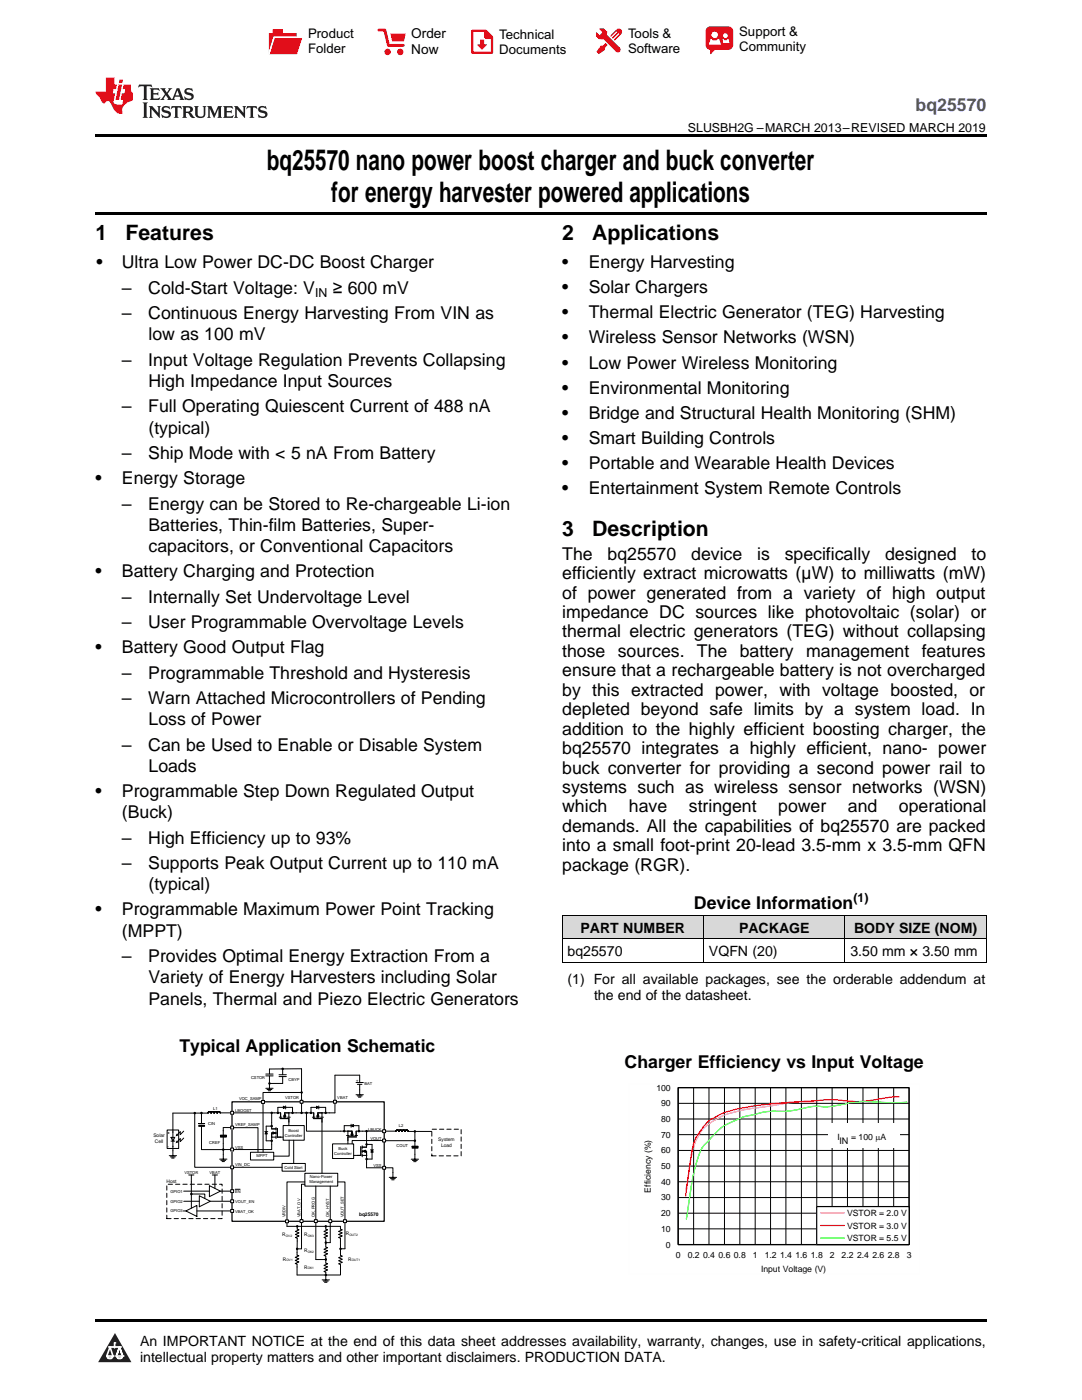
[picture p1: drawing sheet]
<svg xmlns="http://www.w3.org/2000/svg" width="216mm" height="279mm" viewBox="0 0 216 279" stroke-linecap="round" stroke-linejoin="round" font-family="sans-serif">
<g fill="#d8d8d8">
<path d="M112.2 182.8h28.2v4.6h-28.2z"/>
<path d="M140.4 182.8h28.2v4.6h-28.2z"/>
<path d="M168.6 182.8h28.2v4.6h-28.2z"/>
</g>
<path d="M22.9 266l3.3 5.9h-6.6z" fill="#231f20"/>
<path d="M21.3 270.6h1.2l-.3 .5h-.3a.53 .53 0 0 1-.6-.5z" fill-rule="evenodd" fill="#fff"/>
<path d="M21.3 270.6h1.2l-.3 .5h-.3a.53 .53 0 0 1-.6-.5z" fill="none" stroke="#231f20" stroke-width=".33"/>
<path d="M21.3 270.6l1.2 .1-.3 .4h-.5z" fill="none" stroke="#fff" stroke-width=".33"/>
<path d="M22.9 268.9h.1" fill="none" stroke="#fff" stroke-width=".33"/>
<path d="M22.9 268v.9z" fill="#fff"/>
<path d="M22.9 268v.9z" fill="none" stroke="#fff" stroke-width=".33"/>
<circle cx="22.9" cy="268" r=".16" fill="#fff"/>
<path d="M21.8 268.8h.1" fill="none" stroke="#fff" stroke-width=".33"/>
<path d="M21.8 268.8h2.2z" fill="#fff"/>
<path d="M21.8 268.8h2.2z" fill="none" stroke="#fff" stroke-width=".33"/>
<circle cx="24" cy="268.8" r=".16" fill="#fff"/>
<path d="M23.2 270.6h.1" fill="none" stroke="#fff" stroke-width=".33"/>
<path d="M23.8 268.8l-.6 1.8z" fill="#fff"/>
<path d="M23.8 268.8l-.6 1.8z" fill="none" stroke="#fff" stroke-width=".33"/>
<path d="M23.8 268.8l.7 1.8z" fill="#fff"/>
<path d="M23.8 268.8l.7 1.8z" fill="none" stroke="#fff" stroke-width=".33"/>
<path d="M24.4 270.6h.1" fill="none" stroke="#fff" stroke-width=".33"/>
<circle cx="21.3" cy="270.6" r=".16" fill="#fff"/>
<path d="M22 268.8l-.7 1.8z" fill="#fff"/>
<path d="M22 268.8l-.7 1.8z" fill="none" stroke="#fff" stroke-width=".33"/>
<path d="M22 268.8l.5 1.8z" fill="#fff"/>
<path d="M22 268.8l.5 1.8z" fill="none" stroke="#fff" stroke-width=".33"/>
<circle cx="22.5" cy="270.6" r=".16" fill="#fff"/>
<path d="M23.3 270.6h1.2a.63 .63 0 0 1-.6 .5 .63 .63 0 0 1-.6-.5z" fill-rule="evenodd" fill="#fff"/>
<path d="M23.3 270.6h1.2a.63 .63 0 0 1-.6 .5 .63 .63 0 0 1-.6-.5z" fill="none" stroke="#231f20" stroke-width=".33"/>
<path d="M23.3 270.6h1.2l-.4 .5h-.5z" fill="none" stroke="#fff" stroke-width=".33"/>
<path d="M23.2 270.6h.1" fill="none" stroke="#fff" stroke-width=".33"/>
<circle cx="24.5" cy="270.6" r=".16" fill="#fff"/>
<path d="M19 263.2h177.8v.5h-177.8z" fill="#000"/>
<g fill="none" stroke="#000" stroke-width=".2">
<path d="M72.3 225.7h6.7M79 225.8h.1M79 225.7h.1M79 225.6h.1M79.1 225.5h.1M79.1 225.6h.1M79.2 225.5h.1M79.2 225.5h.1zM79.3 225.5h.1zM79.4 225.5l.1 .1zM79.5 225.6h.1M79.6 225.6h.1"/>
<path d="M79.6 225.7h.1M79.6 225.8h.1M79.7 225.5h.1M79.7 225.6h.1M79.8 225.5h.1M79.9 225.5h.1M79.8 225.5h.1zM80 225.5h.1M80 225.5h.1zM80 225.5l.1 .1zM80.1 225.6h.1M80.1 225.6h.1z"/>
<path d="M80.2 225.7h.1M80.2 225.8h.1M80.3 225.6h.1M80.2 225.6h.1M80.3 225.5h.1M80.4 225.5h.1M80.5 225.5h.1M80.5 225.5h.1zM80.6 225.5h.1zM80.6 225.5l.1 .1zM80.7 225.6h.1zM80.8 225.6v.1z"/>
<path d="M80.8 225.7h.1M80.8 225.8h.1M80.9 225.6h.1M80.8 225.6h.1M80.9 225.5h.1M81 225.5h.1M81 225.5h.1zM81.1 225.5h.1M81.1 225.5h.1zM81.2 225.5h.1zM81.2 225.5l.1 .1zM81.3 225.6h.1z"/>
<path d="M81.4 225.6h.1M81.4 225.7h.1M81.4 225.8h.1M82.2 228.8h1.2h-1.2M82.2 229.1h1.2h-1.2M82.8 227.8v1M82.8 229.1v1.3"/>
</g>
<path d="M46.3 219.9h30.4v23.8h-30.4z" fill="none" stroke="#000" stroke-width=".24"/>
<g fill="#000">
<path d="M79.2 225.5h.1z" fill-rule="evenodd"/>
<path d="M79.3 225.5h.1z" fill-rule="evenodd"/>
<path d="M79.3 225.5h.1z" fill-rule="evenodd"/>
<path d="M79.4 225.5l.1 .1z" fill-rule="evenodd"/>
<path d="M79.8 225.5h.1z" fill-rule="evenodd"/>
<path d="M80 225.5h.1z" fill-rule="evenodd"/>
<path d="M80 225.5l.1 .1z" fill-rule="evenodd"/>
<path d="M80.1 225.6h.1z" fill-rule="evenodd"/>
<path d="M80.5 225.5h.1z" fill-rule="evenodd"/>
<path d="M80.6 225.5h.1z" fill-rule="evenodd"/>
<path d="M80.6 225.5l.1 .1z" fill-rule="evenodd"/>
<path d="M80.7 225.6h.1z" fill-rule="evenodd"/>
<path d="M80.7 225.6h.1z" fill-rule="evenodd"/>
<path d="M80.8 225.6v.1z" fill-rule="evenodd"/>
<path d="M81 225.5h.1z" fill-rule="evenodd"/>
<path d="M81.1 225.5h.1z" fill-rule="evenodd"/>
<path d="M81.2 225.5h.1z" fill-rule="evenodd"/>
<path d="M81.2 225.5l.1 .1z" fill-rule="evenodd"/>
<path d="M81.3 225.6h.1z" fill-rule="evenodd"/>
</g>
<path d="M76.4 225.5h.5v.5h-.5z" fill-rule="evenodd" fill="#fff"/>
<path d="M76.4 225.5h.5v.5h-.5z" fill="none" stroke="#000" stroke-width=".2"/>
<path d="M76.4 232.8h.5v.6h-.5z" fill-rule="evenodd" fill="#fff"/>
<path d="M66.4 228.3h4.2v2.9h-4.2zM76.4 232.8h.5v.6h-.5zM76.9 233.1h1.5v.9" fill="none" stroke="#000" stroke-width=".2"/>
<path d="M46 239.4h.6v.6h-.6z" fill-rule="evenodd" fill="#fff"/>
<path d="M46 239.4h.6v.6h-.6z" fill="none" stroke="#000" stroke-width=".2"/>
<path d="M33.3 236.3h11v6.9h-11z" fill="none" stroke="#000" stroke-width=".2" stroke-dasharray=".9 .6"/>
<path d="M46 237.4h.6v.6h-.6z" fill-rule="evenodd" fill="#fff"/>
<path d="M46 237.4h.6v.6h-.6z" fill="none" stroke="#000" stroke-width=".2"/>
<path d="M57 243.5h.6v.5h-.6z" fill-rule="evenodd" fill="#fff"/>
<path d="M57 243.5h.6v.5h-.6z" fill="none" stroke="#000" stroke-width=".2"/>
<path d="M68.5 243.4h.6v.6h-.6z" fill-rule="evenodd" fill="#fff"/>
<path d="M82.8 225.8v1.8h-6.1M68.5 243.4h.6v.6h-.6z" fill="none" stroke="#000" stroke-width=".2"/>
<path d="M76.4 227.3h.5v.6h-.5z" fill-rule="evenodd" fill="#fff"/>
<path d="M76.4 227.3h.5v.6h-.5z" fill="none" stroke="#000" stroke-width=".2"/>
<path d="M46 241.4h.6v.6h-.6z" fill-rule="evenodd" fill="#fff"/>
<g fill="none" stroke="#000" stroke-width=".2">
<path d="M60.8 234.2h6.6v2.5h-6.6zM61.3 222.1h1.3v.9M62.1 222.1v-1.1h2.9v1.1M62.3 223h.6M62.5 223.2h1.7v.7M63.2 220.8l.4 .2-.4 .2zM63.2 223h.5M63.4 222.3l.3 .5h-.5zM63.6 220.7v.6M64 223h.5M64.2 222.1v.8M65.7 222.1h-2.3v.9"/>
<path d="M68 225.7h2.2v.9M68.7 225.7v-1h2.9v1M69.1 226.6h.6M69.4 225.7v.9M70 226.6h.5M70.1 224.7l.4-.3v.5zM70.1 224.4v.6M70.2 226l.3 .4h-.5zM70.8 226.6h.5M71.2 226.9h-1.8v1.4M72 228.8v1.8h-1.4M72.3 229.8h.8v3.3h3.3"/>
<path d="M72.3 228.7v.5M72.3 229.5v.5M72.3 230.3v.6M72.3 230.6h.8M72.3 225.7h-1.2v.9M72.5 229.8l.4-.3v.5zM73.1 228.4h1.1v2.9h-1.1M73.1 225.7v3.2h-.8M73.9 229.5h.6M74.2 229.5l.3 .4h-.5zM76.4 227.6h-6.1v.7M81.4 225.8h4.7"/>
<path d="M46 241.4h.6v.6h-.6z"/>
<circle cx="62.1" cy="222.1" r=".15"/>
<circle cx="65" cy="222.1" r=".15"/>
<circle cx="68.7" cy="225.7" r=".15"/>
<circle cx="71.6" cy="225.7" r=".15"/>
<circle cx="73.1" cy="225.7" r=".15"/>
<circle cx="73.1" cy="231.3" r=".15"/>
<circle cx="73.1" cy="228.4" r=".15"/>
<circle cx="82.8" cy="225.8" r=".15"/>
<circle cx="82.8" cy="227.6" r=".15"/>
</g>
<g fill="#000">
<path d="M63.4 222.3l.3 .5h-.5zM63.2 220.8l.4 .2-.4 .2zM70.1 224.7l.4-.3v.5zM70.2 226l.3 .4h-.5zM72.5 229.8l.4-.3v.5zM74.2 229.5l.3 .4h-.5z"/>
<circle cx="62.1" cy="222.1" r=".15"/>
<circle cx="64.2" cy="222.1" r=".15"/>
<circle cx="65" cy="222.1" r=".15"/>
<circle cx="68.7" cy="225.7" r=".15"/>
<circle cx="69.4" cy="225.7" r=".15"/>
<circle cx="71.6" cy="225.7" r=".15"/>
<circle cx="73.1" cy="225.7" r=".15"/>
<circle cx="73.1" cy="231.3" r=".15"/>
<circle cx="73.1" cy="228.4" r=".15"/>
<circle cx="73.1" cy="230.6" r=".15"/>
<circle cx="82.8" cy="225.8" r=".15"/>
<circle cx="82.8" cy="227.6" r=".15"/>
</g>
<path d="M66.5 219.6h.6v.6h-.6z" fill-rule="evenodd" fill="#fff"/>
<g fill="none" stroke="#000" stroke-width=".2">
<path d="M66.5 219.6h.6v.6h-.6zM66.8 214.6h5v1.4M66.8 214.6v5M71 216h1.5M71 218.5h1.5M71.3 218.7h1M71.3 216.4h.9M71.5 219h.5M71.8 216.4v2.1M54.7 222.1h1.3v.9M55.4 222.1v-1.1h3v1.1M55.7 223h.6"/>
<path d="M55.9 223.2h1.7v.7M56.5 220.8l.5 .2-.5 .2zM56.5 223h.6M56.8 222.3l.2 .5h-.4zM57 220.7v.6M57.4 223h.5M57.6 222.1v.8M61.3 222.1h-4.5v.9M66.8 220.2v1.9M77.7 235h1.4M77.9 235.2h1M78.2 235.5h.4"/>
<path d="M78.4 234v1M82.1 231.3h1.4M82.3 231.6h1M82.5 231.8h.5M82.8 230.4v.9"/>
<circle cx="55.4" cy="222.1" r=".15"/>
<circle cx="58.4" cy="222.1" r=".15"/>
<circle cx="60.2" cy="222.1" r=".15"/>
</g>
<g fill="#000">
<path d="M56.8 222.3l.2 .5h-.4zM56.5 220.8l.5 .2-.5 .2z"/>
<circle cx="55.4" cy="222.1" r=".15"/>
<circle cx="57.6" cy="222.1" r=".15"/>
<circle cx="58.4" cy="222.1" r=".15"/>
<circle cx="60.2" cy="222.1" r=".15"/>
</g>
<path d="M59.9 219.6h.6v.6h-.6z" fill-rule="evenodd" fill="#fff"/>
<g fill="none" stroke="#000" stroke-width=".2">
<path d="M53 217.2h1.5M53.3 217.4h1M53.5 217.7h.5M53.8 213.3h6.4v6.3M53.8 216.1v1.1M59.9 219.6h.6v.6h-.6zM44 222.1h10.2M52.8 225.8h.6M53.1 225.8l.2 .5h-.4zM54.2 224.7h-1.1v3h1.1M54.2 222.1v3.2h.9M54.2 226.9h.8"/>
<path d="M54.4 225.9l.5 .2-.5 .2zM54.7 222.1h-.3M55.1 226.1h-.9v2.3M55.1 225v.6M55.1 225.8v.6M55.1 226.7v.5M55.4 225.2v1.7h.6M60.2 220.2v1.9"/>
<circle cx="54.2" cy="227.7" r=".15"/>
<circle cx="54.2" cy="224.7" r=".15"/>
<circle cx="54.2" cy="222.1" r=".15"/>
</g>
<g fill="#000">
<path d="M53.1 225.8l.2 .5h-.4zM54.4 225.9l.5 .2-.5 .2z"/>
<circle cx="54.2" cy="227.7" r=".15"/>
<circle cx="54.2" cy="226.9" r=".15"/>
<circle cx="54.2" cy="224.7" r=".15"/>
<circle cx="54.2" cy="222.1" r=".15"/>
</g>
<path d="M46 221.8h.6v.6h-.6z" fill-rule="evenodd" fill="#fff"/>
<path d="M43.8 231.3h1.5M44.1 231.6h.9M44.3 231.8h.5M46 229.4h-1.4v1.9M46 221.8h.6v.6h-.6zM46.6 229.4h7.6M56 226.9h.5M56.5 224.6h4.2v3h-4.2zM57.6 223.9v.7" fill="none" stroke="#000" stroke-width=".2"/>
<path d="M46 229.1h.6v.6h-.6z" fill-rule="evenodd" fill="#fff"/>
<g fill="none" stroke="#000" stroke-width=".2">
<path d="M39.6 224.2h1.2h-1.2M39.6 224.7h1.2h-1.2M40.2 222.1v2.2M40.2 224.7v4.7M41.5 222.1h.1M41.5 222.1h-2.6v10.9h7.4M41.5 222h.1M41.6 221.9h.1zM41.6 222h.1M41.7 221.9h.1zM41.8 221.8h.1M41.9 221.9h.1z"/>
<path d="M42 221.9h.1zM42.1 221.9h.1M42.1 222h.1M42.1 222.1h.1M42.2 222.1h.1M42.2 221.9h.1M42.2 222h.1M42.3 221.9h.1M42.4 221.9h.1zM42.4 221.8h.1M42.5 221.9h.1zM42.6 221.9h.1"/>
<path d="M42.7 221.9h.1M42.7 222h.1M42.7 222.1h.1M42.8 222.1h.1M42.8 221.9h.1M42.8 222h.1M42.9 221.9h.1M43 221.8h.1M43 221.9h.1zM43.1 221.9h.1zM43.2 221.9h.1zM43.2 221.9l.1 .1z"/>
<path d="M43.3 222h.1M43.4 222.1h.1M43.3 222.1h.1M43.4 221.9h.1M43.4 222h.1M43.4 221.9h.1zM43.5 221.9h.1M43.6 221.9h.1zM43.7 221.9h.1zM43.8 221.9h.1M43.8 221.9l.1 .1zM43.9 221.9v.1z"/>
<path d="M43.9 222h.1M44 222.1h.1M46 229.1h.6v.6h-.6zM54.2 228.4v1"/>
<circle cx="40.2" cy="222.1" r=".15"/>
</g>
<g fill="#000">
<path d="M41.6 221.9h.1z" fill-rule="evenodd"/>
<path d="M41.6 221.9h.1z" fill-rule="evenodd"/>
<path d="M41.7 221.9h.1z" fill-rule="evenodd"/>
<path d="M41.9 221.9h.1z" fill-rule="evenodd"/>
<path d="M41.9 221.9h.1z" fill-rule="evenodd"/>
<path d="M42 221.9h.1z" fill-rule="evenodd"/>
<path d="M42.4 221.9h.1z" fill-rule="evenodd"/>
<path d="M42.5 221.9h.1z" fill-rule="evenodd"/>
<path d="M43 221.9h.1z" fill-rule="evenodd"/>
<path d="M43.1 221.9h.1z" fill-rule="evenodd"/>
<path d="M43.1 221.9h.1z" fill-rule="evenodd"/>
<path d="M43.2 221.9h.1z" fill-rule="evenodd"/>
<path d="M43.2 221.9l.1 .1z" fill-rule="evenodd"/>
<path d="M43.4 221.9h.1z" fill-rule="evenodd"/>
<path d="M43.6 221.9h.1z" fill-rule="evenodd"/>
<path d="M43.6 221.9h.1z" fill-rule="evenodd"/>
<path d="M43.7 221.9h.1z" fill-rule="evenodd"/>
<path d="M43.7 221.9h.1z" fill-rule="evenodd"/>
<path d="M43.8 221.9l.1 .1z" fill-rule="evenodd"/>
<path d="M43.9 221.9v.1z" fill-rule="evenodd"/>
<circle cx="40.2" cy="222.1" r=".15"/>
</g>
<path d="M46 232.7h.6v.6h-.6z" fill-rule="evenodd" fill="#fff"/>
<path d="M46 232.7h.6v.6h-.6z" fill="none" stroke="#000" stroke-width=".2"/>
<path d="M33.3 225.5h2.4v3.7h-2.4z" fill-rule="evenodd" fill="#fff"/>
<path d="M33.3 225.5h2.4v3.7h-2.4z" fill="none" stroke="#000" stroke-width=".2"/>
<path d="M34.1 227h.8l-.4 .7z" fill="#fff"/>
<path d="M33.8 230.6h1.4M34 230.9h1M34.1 227h.8l-.4 .7zM34.1 227.7h.8M34.3 231.1h.4M36.7 227.1l-.7 .7v-.6l-.7 .7M36.7 225.7l-.7 .7v-.5l-.7 .6M38.9 222.1h-4.4v8.5M46.6 233h9.7M56.3 232.2h4.6v1.5h-4.6zM58.6 227.6v4.6" fill="none" stroke="#000" stroke-width=".2"/>
<g fill="#000">
<path d="M35.2 227.6l.4 .4-.6 .2z" fill-rule="evenodd"/>
<path d="M35.2 226.2l.4 .4-.6 .2z" fill-rule="evenodd"/>
</g>
<path d="M65.6 243.4h.6v.6h-.6z" fill-rule="evenodd" fill="#fff"/>
<path d="M65.6 243.4h.6v.6h-.6z" fill="none" stroke="#000" stroke-width=".2"/>
<path d="M62.7 243.4h.6v.6h-.6z" fill-rule="evenodd" fill="#fff"/>
<g fill="none" stroke="#000" stroke-width=".2">
<path d="M62.7 243.4h.6v.6h-.6zM63 244v7.4M65 251.5v.6l.4 .1-.8 .3 .8 .3-.8 .3 .8 .3-.8 .4 .4 .1v.6M65.9 244v4h-.9M67.9 250v.5l.4 .2-.7 .3 .7 .3-.7 .3 .7 .3-.7 .3 .3 .2v.5M68.8 244v5.2"/>
<circle cx="65" cy="248" r=".15"/>
</g>
<circle cx="65" cy="248" r=".15" fill="#000"/>
<path d="M59.9 243.4h.6v.6h-.6z" fill-rule="evenodd" fill="#fff"/>
<g fill="none" stroke="#000" stroke-width=".2">
<path d="M36.6 237.7h5.2M36.7 239.7h3.1M37.7 234.5h1M38.2 234.5v6.6M38.2 238.3h2.7v.9M39.8 238.6l2.2 1.1-2.2 1.1zM41.8 236.6l2.2 1.1-2.2 1.1zM42 239.7h4M42.4 234.5h1M42.9 234.5v2.7M46 237.7h-2M60.8 235.9h-3.5v7.6"/>
<path d="M60.8 236.3h-.6v7.1M61.2 222.1v3.6h6.8M63 236.7v6.7M64.2 223.9v10.2M65.7 222.1h1.1M65.9 236.7v6.7M67.4 235.9h1.4v7.5M36.6 241.7h.5M37.1 241.7l2.2-1.1v2.2zM46 241.7h-6.7M57.3 244v.7h10.6M59.3 249.9v.6l.3 .1-.7 .3 .7 .3-.7 .3 .7 .3-.7 .4 .4 .1v2.2h5.7"/>
<path d="M59.9 243.4h.6v.6h-.6zM60.2 244v5.2M64.3 255.4h1.4M64.5 255.7h1M64.8 255.9h.5M65 254.5v.9M67.9 252.8v1.7h-2.9"/>
<circle cx="38.2" cy="238.3" r=".15"/>
<circle cx="38.9" cy="222.1" r=".15"/>
<circle cx="61.2" cy="222.1" r=".15"/>
<circle cx="59.3" cy="244.7" r=".15"/>
<circle cx="65" cy="254.5" r=".15"/>
</g>
<g fill="#000">
<circle cx="38.2" cy="238.3" r=".15"/>
<circle cx="38.9" cy="222.1" r=".15"/>
<circle cx="61.2" cy="222.1" r=".15"/>
<circle cx="59.3" cy="244.7" r=".15"/>
<circle cx="65" cy="254.5" r=".15"/>
</g>
<path d="M86.2 225.4h5.8v5.3h-5.8z" fill="none" stroke="#000" stroke-width=".2" stroke-dasharray=".9 .6"/>
<path d="M46 224.7h.6v.6h-.6z" fill-rule="evenodd" fill="#fff"/>
<g fill="none" stroke="#000" stroke-width=".2">
<path d="M44 226.6h1.2h-1.2M44 226.9h1.2h-1.2M44.5 226.9l.1 2.5h-4.4M46 224.7h.6v.6h-.6zM46 225h-1.5v1.6M46.6 225.1h4.9v4.8M50 230h4.6v1.5h-4.6zM57.7 227.6v3.1h-3.1"/>
<circle cx="44.6" cy="229.4" r=".15"/>
</g>
<circle cx="44.6" cy="229.4" r=".15" fill="#000"/>
<path d="M52.2 219.6h.6v.6h-.6z" fill-rule="evenodd" fill="#fff"/>
<g fill="none" stroke="#000" stroke-width=".2">
<path d="M52.2 219.6h.6v.6h-.6zM53 214.7h1.5M53 214.4h1.5M53.8 213.3v1.1M53.8 214.7v1.4M55.7 214.9h1.4M55.7 214.5h1.4M56.4 213.3v1.2M56.4 214.9v1.3h-2.6M60.2 218h-7.7v1.6M135.3 217.1h46.1v31.3h-46.1M138.4 217.1v31.3"/>
<path d="M141.5 217.1v31.3M144.6 217.1v31.3M147.6 217.1v31.3M150.7 217.1v31.3M153.8 217.1v31.3M156.8 217.1v31.3M159.9 217.1v31.3M163 217.1v31.3M166 217.1v31.3M169.1 217.1v31.3M172.2 217.1v31.3M175.3 217.1v31.3"/>
<path d="M178.3 217.1v31.3M46.9 237.3h1M52.5 220.2v9.7M135.3 239h46.1M135.3 235.8h46.1M135.3 232.7h46.1M135.3 229.6h46.1M135.3 226.4h46.1M135.3 223.3h46.1M135.3 220.2h46.1M59.3 249.2h.9M59.3 244.7v.6l.4 .1-.8 .3 .8 .4-.8 .3 .8 .3-.8 .3 .4 .1v2.8"/>
<path d="M63 251.4h2M65 244.7v.6l.4 .1-.8 .3 .8 .4-.8 .3 .8 .3-.8 .3 .4 .1v1.8l.4 .1-.8 .3 .8 .3-.8 .3 .8 .3-.8 .3 .4 .2v.8M67.9 244.7v.6l.4 .1-.7 .3 .7 .4-.7 .3 .7 .3-.7 .3 .3 .1v2.9M67.9 249.2h.9M135.3 245.2h46.1M135.3 242.1h46.1"/>
<circle cx="53.8" cy="216.2" r=".15"/>
<circle cx="56.4" cy="213.3" r=".15"/>
<circle cx="60.2" cy="218" r=".15"/>
<circle cx="59.3" cy="249.2" r=".15"/>
<circle cx="65" cy="244.7" r=".15"/>
<circle cx="65" cy="251.4" r=".15"/>
<circle cx="67.9" cy="249.2" r=".15"/>
</g>
<g fill="#000">
<circle cx="53.8" cy="216.2" r=".15"/>
<circle cx="56.4" cy="213.3" r=".15"/>
<circle cx="60.2" cy="218" r=".15"/>
<circle cx="59.3" cy="249.2" r=".15"/>
<circle cx="65" cy="244.7" r=".15"/>
<circle cx="65" cy="251.4" r=".15"/>
<circle cx="67.9" cy="249.2" r=".15"/>
</g>
<path d="M135.3 217.1h46.1v31.3h-46.1zM135.3 217.1v31.3h46.1" fill="none" stroke="#000" stroke-width=".24"/>
<path d="M162.7 219.9a41.4 41.4 0 0 0-10.2 1 30 30 0 0 0-8.8 2 9 9 0 0 0-5.6 7.2l-1.3 7.5" fill="none" stroke="#f0f" stroke-width=".24"/>
<path d="M179.4 218.9l-2.8 .2a24.1 24.1 0 0 1-10.1 .4h-1.7l-7.2 .5-7 .7a20.9 20.9 0 0 0-9.2 3.1l-.9 .9a10.4 10.4 0 0 0-2.7 6.4l-1 7.6" fill="none" stroke="#f00" stroke-width=".24"/>
<path d="M181 220h-4.5a27.3 27.3 0 0 0-10.5 .8l-1.2 .1a11.9 11.9 0 0 0-5.8 .6l-2.7 .3a17.1 17.1 0 0 0-6.7 .8 13.7 13.7 0 0 0-8.2 5.1 8.3 8.3 0 0 0-2.6 5l-.8 3.4-1 7.2" fill="none" stroke="#0f0" stroke-width=".24"/>
<path d="M163 240.8h18.4v7.6h-18.4z" fill-rule="evenodd" fill="#fff"/>
<path d="M163 240.8h18.4v7.6h-18.4z" fill="none" stroke="#000" stroke-width=".24"/>
<path d="M163.7 242h4.8" fill="none" stroke="#f0f" stroke-width=".24"/>
<path d="M163.7 244.6h4.8" fill="none" stroke="#f00" stroke-width=".24"/>
<path d="M163.7 247.1h4.8" fill="none" stroke="#0f0" stroke-width=".24"/>
<path d="M125.5 216.3h58v38h-58z" fill="none" stroke="#fefefe" stroke-width=".2" stroke-dasharray=".3 .1" stroke-linecap="butt"/>
<path d="M165.3 224.1h14.3v5h-14.3z" fill-rule="evenodd" fill="#fff"/>
<path d="M112.2 192h84.6M112.2 187.4h84.6M112.2 182.7h84.6M112.2 182.8v9.3M140.4 182.8v9.3M168.6 182.8v9.3M196.8 182.8v9.3" fill="none" stroke="#000" stroke-width=".2"/>
<path d="M19 26.8h177.8v.6h-177.8zM19 42.3h177.8v.5h-177.8z" fill="#000"/>
<path d="M27.7 16.9l-.1 .6 .6-.3h.5v.2v2.2l-.2 .4h1l-.2-.4v-2.2v-.2h.5l.6 .3-.2-.6zM29.9 17.6l.2 .4v1.6l-.2 .4h1.9l.1-.6a1.09 1.09 0 0 1-1.3 .1v-.6h.6l.4 .2v-.7l-.2 .2h-.8v-.6l.2-.1a1.01 1.01 0 0 1 1 .3l-.1-.6zM32 17.6l.9 1.2-1 1.2h.9l-.2-.3 .5-.7 .5 .7-.3 .3h1.7l-.2-.3 .1-.4h1l.1 .4-.2 .3h1l-.3-.4-.7-2h-.5l-1 2.2-.8-1.1 .9-1.1h-.9l.2 .2-.4 .7-.4-.7 .2-.2zM35.4 18l.4 1h-.8zM37 17.7a.66 .66 0 0 0-.2 .8 .66 .66 0 0 0 .6 .4l.7 .2 .1 .2a.8 .8 0 0 1-.7 .4 .8 .8 0 0 1-.7-.5l.1 .8 .2-.2a.94 .94 0 0 0 1.1 .1 .94 .94 0 0 0 .4-.9 1.48 1.48 0 0 0-1.3-.6v-.4a1.1 1.1 0 0 1 1.2 .2l-.2-.6-.2 .1-.5-.1zM28.5 20.4l.2 .4v2.3l-.2 .4h1l-.2-.4v-2.3l.2-.4zM29.7 21.2l.2 .4v1.5l-.2 .4h.8l-.3-.4 .1-1.3 1.6 1.8v-2l.2-.4h-.7l.2 .2v1.1l-1.2-1.3zM32.5 21.3a.66 .66 0 0 0-.2 .8 .66 .66 0 0 0 .6 .4l.6 .2 .2 .2a.8 .8 0 0 1-.8 .4 .8 .8 0 0 1-.7-.5l.2 .7 .2-.1a.94 .94 0 0 0 1 .1 .94 .94 0 0 0 .5-1 1.47 1.47 0 0 0-1.3-.6l-.1-.3a1.1 1.1 0 0 1 1.3 .2l-.2-.6-.2 .1-.5-.2zM34.3 21.2l-.2 .6a.64 .64 0 0 1 .8-.3v1.6l-.2 .4h1l-.3-.4 .1-1.6a.66 .66 0 0 1 .8 .3l-.2-.6zM36.3 21.2l.3 .4v1.5l-.3 .4h1l-.2-.2v-.7h.5l.1 .1a.8 .8 0 0 0 1.2 .7l-1-1a.62 .62 0 0 0 .6-.5 .62 .62 0 0 0-.6-.7zM37.1 21.5h.1a.48 .48 0 0 1 .6 0 .48 .48 0 0 1 .1 .6l-.2 .1-.6 .1zM38.7 21.2l.2 .2a2.29 2.29 0 0 0 .4 2 1.05 1.05 0 0 0 1.7-.7v-1.3l.2-.2h-.8l.2 .4v1.1a.61 .61 0 0 1-.6 .6 .61 .61 0 0 1-.6-.6v-1.1l.3-.4zM41.3 21.2l.3 .4v1.5l-.3 .4h.8l-.2-.4v-1.4l.8 1.9 .9-1.9v1.4l-.2 .4h.9l-.2-.4v-1.5l.2-.4h-.8l-.7 1.5-.6-1.5zM44.5 21.2l.2 .4v1.5l-.2 .4h1.9l.2-.6a1.1 1.1 0 0 1-1.4 .2v-.7h.6l.4 .2v-.6l-.2 .1-.8 .1v-.6l.2-.1a1.02 1.02 0 0 1 1.1 .2l-.2-.5zM46.7 21.2l.2 .4v1.5l-.2 .4h.8l-.3-.4 .1-1.3 1.6 1.8v-2l.2-.4h-.7l.2 .2v1.1l-1.2-1.3zM49.3 21.2l-.1 .6a.64 .64 0 0 1 .8-.3v1.6l-.3 .4h1l-.2-.4v-1.6a.66 .66 0 0 1 .8 .3l-.1-.6zM51.7 21.3a.66 .66 0 0 0-.2 .7 .66 .66 0 0 0 .7 .5l.6 .2 .1 .2a.8 .8 0 0 1-.7 .4 .8 .8 0 0 1-.7-.5l.1 .7 .2-.1a.94 .94 0 0 0 1.1 .1 .94 .94 0 0 0 .4-1 1.48 1.48 0 0 0-1.2-.6l-.1-.3a1.1 1.1 0 0 1 1.2 .2l-.2-.6-.1 .1-.6-.2z" fill="#231f20"/>
<path d="M21.1 15.5v2.8h-2v.4l.9 .9a.96 .96 0 0 0 1 1 .59 .59 0 0 1 .5-.4 .59 .59 0 0 1 .5 .3l.4 .8a1.61 1.61 0 0 0 2.1 1.3 1.63 1.63 0 0 1 1.1-2.2l.9-.3v-1.5a1.6 1.6 0 0 1-.4-1.7h-1.4l-.2 .9h.5l-.2 .8h-.5l-.2 1v.3h.5l-.2 .9h-.7a.74 .74 0 0 1-1-.6l.3-1.6h-.5l.2-.8h.5l.1-.9h-.4v-1.4zM23.7 16.9l-.7 3h.8l.6-3zM23.8 15.9l-.1 .7h.7l.2-.7z" fill="#ee1d23"/>
<g fill="#d60000">
<path d="M54.4 5.8h2v.8h2.8v4.2h-5.5v-4.2h.7z" fill-rule="evenodd"/>
<path d="M54.7 7.5h5.6l-1 3.3h-5.6z" fill-rule="evenodd"/>
</g>
<path d="M54.6 7.4h5.8l-.1 .1h-5.5l-1.1 3.3z" fill-rule="evenodd" fill="#fff"/>
<path d="M54.6 7.4h5.8l-.1 .1h-5.5l-1.1 3.3z" fill="none" stroke="#fff" stroke-width=".2"/>
<path d="M75.6 6h1.2l.7 3.1h3" fill="none" stroke="#d60000" stroke-width=".56"/>
<g fill="#d60000">
<path d="M77.9 6.7h3.1l-.4 1.5h-2.3z" fill-rule="evenodd"/>
<circle cx="77.3" cy="10.4" r=".64"/>
<circle cx="79.9" cy="10.4" r=".64"/>
</g>
<path d="M94.2 6.2h2.7l1.3 1.2v3.1h-4z" fill="none" stroke="#d60000" stroke-width=".44"/>
<g fill="#d60000">
<path d="M95.8 7.9h.8v1h.6l-1 1.1-1-1v-.1h.6z" fill-rule="evenodd"/>
<path d="M96.6 6.2h.3l1.3 1.2v.4h-1.3l-.3-.4z" fill-rule="evenodd"/>
<path d="M119.6 5.7h.9l.6 .6 .1 .7 2.5 2.5-.8 .8-2.3-2.3-1.1-.2-.6-.6v-.8l.7 .6 .5-.4v-.2l-.4-.5z" fill-rule="evenodd"/>
<path d="M119.9 9.1h.4l.5-.5 .4 .4-.5 .5v.4l-1.2 .9-.5-.5z" fill-rule="evenodd"/>
<path d="M123 5.9a.67 .67 0 0 1 .9 0 .67 .67 0 0 1 0 .9z" fill-rule="evenodd"/>
<path d="M123 5.9l.9 .9-1.2 1.2h-.2l.1-.2 .9-.9 .1-.2h-.3l-.9 1h-.2v-.2l.9-1 .1-.2h-.3l-.9 1h-.2v-.2z" fill-rule="evenodd"/>
<circle cx="123.3" cy="9.9" r=".54"/>
</g>
<path d="M121.1 6.3l-.1 .7" fill="none" stroke="#d60000" stroke-width=".2"/>
<g fill="#d60000">
<path d="M141.1 5.5l.6-.2h3.6a.95 .95 0 0 1 1 .9v2.8a.95 .95 0 0 1-1 .9h-3.6a.95 .95 0 0 1-.9-.9v-2.8z" fill-rule="evenodd"/>
<path d="M141.7 9.9h.9l-.7 .9h-.2z" fill-rule="evenodd"/>
</g>
<g fill="#fff">
<path d="M144.3 8.6h1.3z"/>
<path d="M141.8 7.8h.3l.1 .2h.8l.2-.2h.3l.4 1.1h-2.5z" fill-rule="evenodd"/>
<path d="M144.2 7.8h.2l.2 .2h.4l.2-.2h.2l.2 .8h-1.3z" fill-rule="evenodd"/>
<circle cx="142.6" cy="6.9" r=".65"/>
<circle cx="144.8" cy="7.1" r=".48"/>
</g>
<g font-size="5.6">
<text x="53.3" y="33.9">bq25570 nano power boost charger and buck converter</text>
<text x="66.1" y="40.3">for energy harvester powered applications</text>
</g>
<g font-size="4.2">
<text x="19" y="47.8">1</text>
<text x="25" y="47.8">Features</text>
<text x="112.2" y="47.8">2</text>
<text x="118.2" y="47.8">Applications</text>
<text x="112.2" y="107">3</text>
<text x="118.2" y="107">Description</text>
</g>
<text font-size="3.5" fill="#00f" x="182.7" y="22.2">bq25570</text>
<g font-size="3.5">
<text x="19.2" y="53.5">•</text>
<text x="24.3" y="53.5">Ultra Low Power DC-DC Boost Charger</text>
<text x="112.2" y="53.5">•</text>
<text x="117.5" y="53.5">Energy Harvesting</text>
<text x="24.3" y="58.6">–</text>
<text x="29.6" y="58.6">Cold-Start Voltage: V</text>
<text x="66.4" y="58.6">≥ 600 mV</text>
<text x="112.2" y="58.5">•</text>
<text x="117.5" y="58.5">Solar Chargers</text>
<text x="24.3" y="63.7">–</text>
<text x="29.6" y="63.7">Continuous Energy Harvesting From VIN as</text>
<text x="112.2" y="63.5">•</text>
<text x="117.5" y="63.5">Thermal Electric Generator (TEG) Harvesting</text>
<text x="29.6" y="67.9">low as 100 mV</text>
<text x="112.2" y="68.5">•</text>
<text x="117.5" y="68.5">Wireless Sensor Networks (WSN)</text>
<text x="24.3" y="73">–</text>
<text x="29.6" y="73">Input Voltage Regulation Prevents Collapsing</text>
<text x="29.6" y="77.2">High Impedance Input Sources</text>
<text x="112.2" y="73.6">•</text>
<text x="117.5" y="73.6">Low Power Wireless Monitoring</text>
<text x="24.3" y="82.3">–</text>
<text x="29.6" y="82.3">Full Operating Quiescent Current of 488 nA</text>
<text x="112.2" y="78.6">•</text>
<text x="112.2" y="83.6">•</text>
<text x="117.5" y="78.6">Environmental Monitoring</text>
<text x="117.5" y="83.6">Bridge and Structural Health Monitoring (SHM)</text>
<text x="29.6" y="86.5">(typical)</text>
<text x="112.2" y="88.6">•</text>
<text x="117.5" y="88.6">Smart Building Controls</text>
<text x="24.3" y="91.6">–</text>
<text x="29.6" y="91.6">Ship Mode with &lt; 5 nA From Battery</text>
<text x="112.2" y="93.6">•</text>
<text x="117.5" y="93.6">Portable and Wearable Health Devices</text>
<text x="19" y="96.6">•</text>
<text x="24.3" y="96.6">Energy Storage</text>
<text x="24.3" y="101.7">–</text>
<text x="29.6" y="101.7">Energy can be Stored to Re-chargeable Li-ion</text>
<text x="112.2" y="98.6">•</text>
<text x="117.5" y="98.6">Entertainment System Remote Controls</text>
<text x="29.6" y="105.9">Batteries, Thin-film Batteries, Super-</text>
<text x="29.6" y="110.2">capacitors, or Conventional Capacitors</text>
<text x="112.2" y="111.7">The</text>
<text x="121.2" y="111.7">bq25570</text>
<text x="137.9" y="111.7">device</text>
<text x="151.1" y="111.7">is</text>
<text x="156.6" y="111.7">specifically</text>
<text x="176.6" y="111.7">designed</text>
<text x="193.9" y="111.7">to</text>
<text x="19" y="115.2">•</text>
<text x="24.3" y="115.2">Battery Charging and Protection</text>
<text x="112.2" y="115.6">efficiently extract microwatts (µW) to milliwatts (mW)</text>
<text x="112.2" y="119.5">of power generated from a variety of high output</text>
<text x="24.3" y="120.3">–</text>
<text x="24.3" y="125.3">–</text>
<text x="29.6" y="120.3">Internally Set Undervoltage Level</text>
<text x="29.6" y="125.3">User Programmable Overvoltage Levels</text>
<text x="112.2" y="123.3">impedance DC sources like photovoltaic (solar) or</text>
<text x="19" y="130.4">•</text>
<text x="24.3" y="130.4">Battery Good Output Flag</text>
<text x="112.2" y="127.2">thermal electric generators (TEG) without collapsing</text>
<text x="112.2" y="131.1">those sources. The</text>
<text x="147.6" y="131.1">battery management features</text>
<text x="24.3" y="135.4">–</text>
<text x="29.6" y="135.4">Programmable Threshold and Hysteresis</text>
<text x="112.2" y="135">ensure that a rechargeable battery is not overcharged</text>
<text x="24.3" y="140.5">–</text>
<text x="29.6" y="140.5">Warn Attached Microcontrollers of Pending</text>
<text x="112.2" y="138.9">by this extracted power, with voltage boosted, or</text>
<text x="112.2" y="142.7">depleted beyond safe limits by a system load. In</text>
<text x="24.3" y="149.8">–</text>
<text x="29.6" y="149.8">Can be Used to Enable or Disable System</text>
<text x="29.6" y="144.7">Loss of Power</text>
<text x="112.2" y="146.6">addition to the highly efficient boosting charger, the</text>
<text x="29.6" y="154.1">Loads</text>
<text x="112.2" y="150.5">bq25570 integrates a highly efficient, nano- power</text>
<text x="112.2" y="154.4">buck converter for providing a second power rail to</text>
<text x="19" y="159.1">•</text>
<text x="24.3" y="159.1">Programmable Step Down Regulated Output</text>
<text x="112.2" y="158.3">systems such as wireless sensor networks (WSN)</text>
<text x="24.3" y="163.3">(Buck)</text>
<text x="112.2" y="162.1">which</text>
<text x="112.2" y="166">demands. All the capabilities of bq25570 are packed</text>
<text x="125.5" y="162.1">have</text>
<text x="137.5" y="162.1">stringent</text>
<text x="155.3" y="162.1">power</text>
<text x="169.2" y="162.1">and</text>
<text x="179.4" y="162.1">operational</text>
<text x="24.3" y="168.4">–</text>
<text x="24.3" y="173.5">–</text>
<text x="29.6" y="168.4">High Efficiency up to 93%</text>
<text x="29.6" y="173.5">Supports Peak Output Current up to 110 mA</text>
<text x="112.2" y="169.9">into a small foot-print 20-lead 3.5-mm x 3.5-mm QFN</text>
<text x="112.2" y="173.8">package (RGR).</text>
<text x="29.6" y="177.7">(typical)</text>
<text x="19" y="182.7">•</text>
<text x="24.3" y="182.7">Programmable Maximum Power Point Tracking</text>
<text x="138.5" y="181.5">Device Information</text>
<text x="24.3" y="186.9">(MPPT)</text>
<text x="24.3" y="192">–</text>
<text x="29.6" y="192">Provides Optimal Energy Extraction From a</text>
<text x="29.6" y="196.3">Variety of Energy Harvesters including Solar</text>
<text x="29.6" y="200.5">Panels, Thermal and Piezo Electric Generators</text>
<text x="35.8" y="210">Typical Application Schematic</text>
<text x="124.6" y="213.2">Charger Efficiency vs Input Voltage</text>
</g>
<g font-size="2.8">
<text x="113.2" y="190.8">bq25570</text>
<text x="115.8" y="186.2">PART NUMBER</text>
<text x="141.5" y="190.8">VQFN (20)</text>
<text x="147.5" y="186.2">PACKAGE</text>
<text x="169.7" y="190.8">3.50 mm × 3.50 mm</text>
<text x="170.4" y="186.2">BODY SIZE (NOM)</text>
<text x="113.2" y="196.3">(1) For all available packages, see the orderable addendum at</text>
<text x="118.5" y="199.5">the end of the datasheet.</text>
<text x="27.9" y="268.6">An IMPORTANT NOTICE at the end of this data sheet addresses availability, warranty, changes, use in safety-critical applications,</text>
<text x="27.9" y="271.8">intellectual property matters and other important disclaimers. PRODUCTION DATA.</text>
</g>
<g font-size="2.7">
<text x="82.1" y="7.7">Order</text>
<text x="82.1" y="10.7">Now</text>
</g>
<g font-size="2.6">
<text x="61.5" y="7.6">Product</text>
<text x="61.5" y="10.6">Folder</text>
<text x="99.6" y="7.8">Technical</text>
<text x="99.6" y="10.8">Documents</text>
<text x="125.3" y="7.6">Tools &amp;</text>
<text x="125.3" y="10.6">Software</text>
<text x="147.5" y="7.2">Support &amp;</text>
<text x="147.5" y="10.2">Community</text>
</g>
<g font-size="2.5">
<text x="137.3" y="26.3">SLUSBH2G –MARCH 2013–REVISED MARCH 2019</text>
<text x="62.9" y="59.3">IN</text>
<text x="170.3" y="180.1">(1)</text>
</g>
<text font-size="1.8" x="167.5" y="228.2">IN</text>
<g font-size="1.7">
<text x="131" y="217.7">100</text>
<text x="131.9" y="220.8">90</text>
<text x="131.9" y="227.1">70</text>
<text x="131.9" y="223.9">80</text>
<text x="167.1" y="227.6">I</text>
<text x="169.8" y="227.6">= 100 P</text>
<text x="175.7" y="227.6">A</text>
<text x="131.9" y="233.3">50</text>
<text x="131.9" y="230.2">60</text>
<text x="129.9" y="238" transform="rotate(-90 129.9 238)">Efficiency (%)</text>
<text x="131.9" y="239.6">30</text>
<text x="131.9" y="236.5">40</text>
<text x="131.9" y="245.8">10</text>
<text x="131.9" y="242.7">20</text>
<text x="169" y="242.7">VSTOR = 2.0 V</text>
<text x="169" y="245.2">VSTOR = 3.0 V</text>
<text x="132.9" y="249">0</text>
<text x="134.9" y="251.1">0</text>
<text x="137.2" y="251.1">0.2 0.4 0.6 0.8</text>
<text x="150.2" y="251.1">1</text>
<text x="152.6" y="251.1">1.2 1.4 1.6 1.8</text>
<text x="165.6" y="251.1">2</text>
<text x="167.9" y="251.1">2.2 2.4 2.6 2.8</text>
<text x="169" y="247.7">VSTOR = 5.5 V</text>
<text x="180.9" y="251.1">3</text>
<text x="151.9" y="253.8">Input Voltage (V)</text>
</g>
<g font-size="1">
<text x="30.6" y="226.8">Solar</text>
<text x="87.5" y="227.7">System</text>
<text x="30.9" y="228">Cell</text>
<text x="88" y="228.9">Load</text>
<text x="33.2" y="236">Host</text>
<text x="71.6" y="242.7">bq25570</text>
<text x="56.3" y="246.7">R</text>
<text x="56.4" y="251.6">R</text>
<text x="60.7" y="246.7">R</text>
<text x="60.7" y="249.9">R</text>
<text x="69" y="246.5">R</text>
<text x="69.5" y="251.6">R</text>
<text x="60.7" y="253.2">R</text>
</g>
<g font-size=".8">
<text x="50.1" y="215.2">CSTOR</text>
<text x="57.5" y="215.7">CBYP</text>
<text x="71.1" y="215.9">+</text>
<text x="42.5" y="221.5">L1</text>
<text x="47" y="222">LBOOST</text>
<text x="47.7" y="219.6">VOC_SAMP</text>
<text x="56.9" y="219.4">VSTOR</text>
<text x="67.3" y="219.4">VBAT</text>
<text x="72.7" y="216.5">BAT</text>
<text x="33.5" y="226.3">+</text>
<text x="41.5" y="224.5">CIN</text>
<text x="46.9" y="224.8">VREF_SAMP</text>
<text x="56.8" y="226.8">Controller</text>
<text x="57.6" y="225.8">Boost</text>
<text x="73.5" y="225.6">LBUCK</text>
<text x="73.9" y="227.5">VOUT</text>
<text x="79.6" y="225">L2</text>
<text x="33.4" y="229.1">-</text>
<text x="41.7" y="228.2">CREF</text>
<text x="46.9" y="229.2">VSS</text>
<text x="46.9" y="232.6">VIN_DC</text>
<text x="51.2" y="231">MPPT</text>
<text x="56.8" y="233.2">Cold Start</text>
<text x="66.7" y="230.5">Controller</text>
<text x="67.6" y="229.5">Buck</text>
<text x="74.5" y="232.9">VSS</text>
<text x="79.1" y="229">COUT</text>
<text x="34" y="238">GPIO1</text>
<text x="34" y="240">GPIO2</text>
<text x="36.8" y="234.3">VSTOR</text>
<text x="41.8" y="234.3">VBAT</text>
<text x="46.9" y="238.1">EN</text>
<text x="61.7" y="236.2">Management</text>
<text x="61.9" y="235.2">Nano-Power</text>
<text x="34" y="241.9">GPIO3</text>
<text x="46.9" y="240.1">VOUT_EN</text>
<text x="46.9" y="242">VBAT_OK</text>
<text x="56.9" y="243" transform="rotate(-90 56.9 243)">VRDIV</text>
<text x="60" y="243" transform="rotate(-90 60 243)">VBAT_OV</text>
<text x="62.8" y="243" transform="rotate(-90 62.8 243)">OK_PROG</text>
<text x="65.7" y="243" transform="rotate(-90 65.7 243)">OK_HYST</text>
<text x="68.6" y="243" transform="rotate(-90 68.6 243)">VOUT_SET</text>
</g>
<g font-size=".6">
<text x="57" y="246.8">OV2</text>
<text x="57.2" y="251.7">OV1</text>
<text x="61.4" y="246.8">OK3</text>
<text x="61.4" y="250">OK2</text>
<text x="69.7" y="246.6">OUT2</text>
<text x="70.2" y="251.7">OUT1</text>
<text x="61.4" y="253.3">OK1</text>
</g>
</svg>
